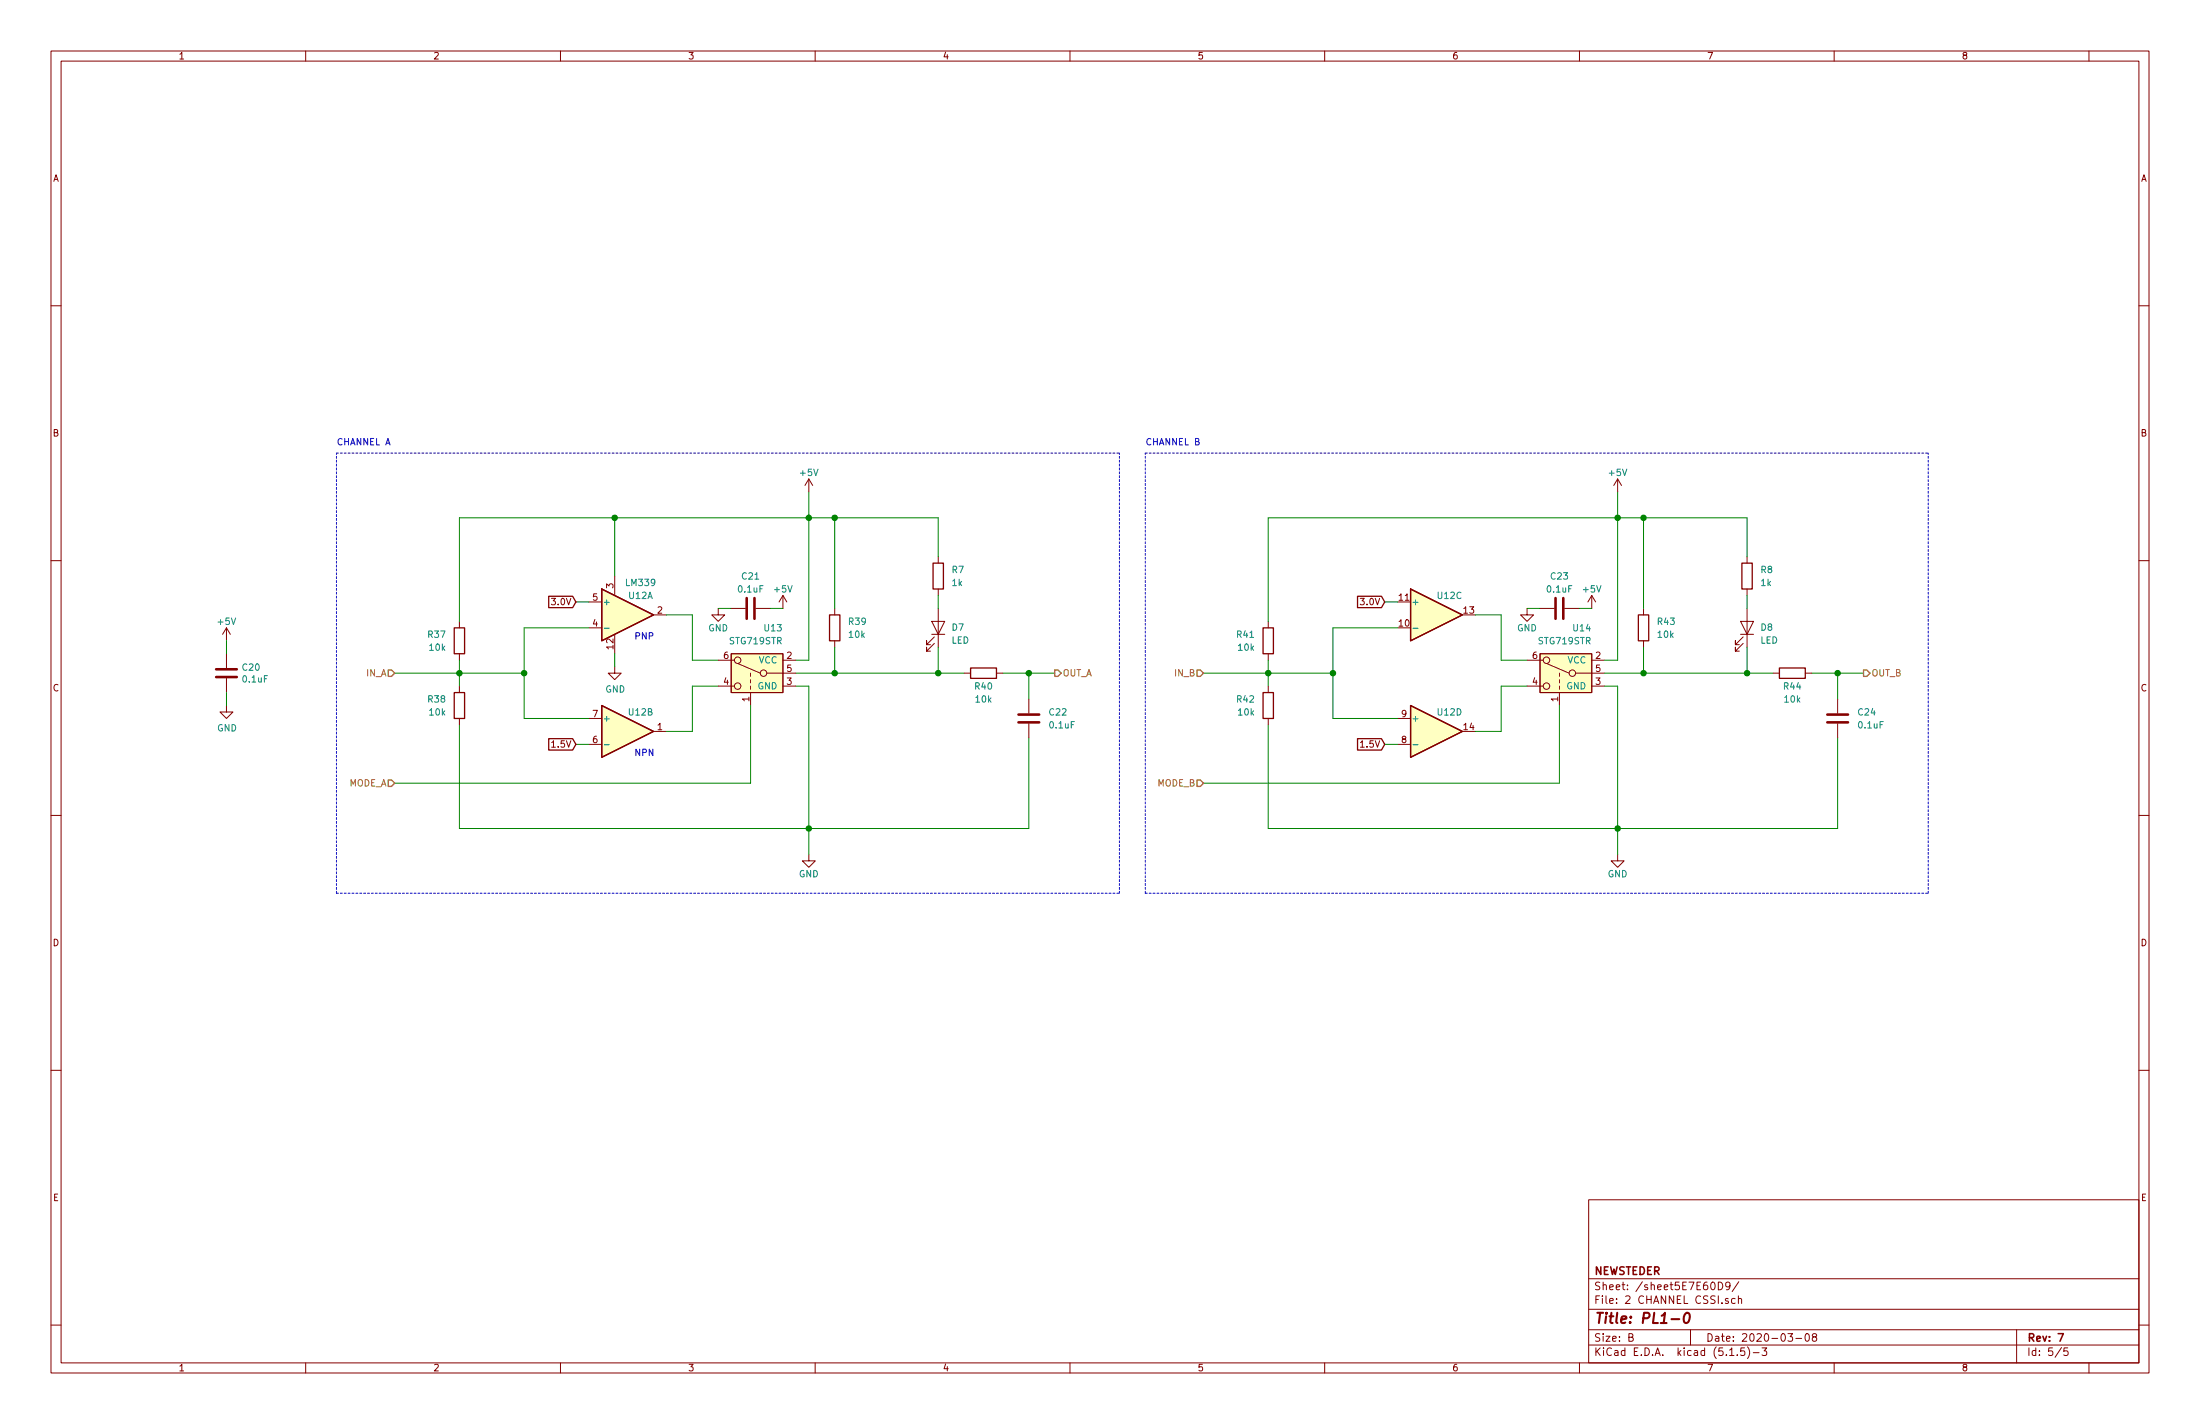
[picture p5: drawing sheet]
<svg xmlns="http://www.w3.org/2000/svg" width="432mm" height="279mm" viewBox="0 0 432 279" stroke-linecap="round" stroke-linejoin="round" font-family="sans-serif">
<g fill="none" stroke="#840000" stroke-width=".2">
<path d="M10 10h411.8v259.4h-411.8zM12 12h407.8v255.4h-407.8zM60 10v2M110 10v2M160 10v2M210 10v2M260 10v2M310 10v2M360 10v2M410 10v2M10 60h2M419.8 60h2"/>
<path d="M158.7 94l-.7 1.3M158.7 94v2.5M158.7 94l.8 1.3M317.5 94l-.8 1.3M317.5 94v2.5M317.5 94l.8 1.3M10 110h2M115.6 118.1h2.5M120.6 113v3.8M141 119.4v1.3h1.2l-1.2 1.2-1.3-1.2h1.3M143.5 119.4h2.8M148.3 119.4h2.8"/>
<path d="M153.7 116.8l-.8 1.3M153.7 116.8v2.6M153.7 116.8l.7 1.3M163.8 119.4v1.3M184.1 109.2v1.3M184.1 115.6v1.2M184.1 119.4v7.6M299.7 119.4v1.3h1.3l-1.3 1.2-1.3-1.2h1.3M302.3 119.4h2.8M307.1 119.4h2.8M312.4 116.8l-.7 1.3M312.4 116.8v2.6"/>
<path d="M312.4 116.8l.8 1.3M322.6 119.4v1.3M342.9 109.2v1.3M342.9 115.6v1.2M342.9 119.4v7.6M419.8 110h2M44.4 138.4v1.3h1.3l-1.3 1.3-1.2-1.3h1.2M44.4 123.2v2.5M44.4 128.3v2.8M44.4 133.1v2.8M44.4 123.2l-.7 1.3M44.4 123.2l.8 1.3"/>
<path d="M90.2 121.9v1.3M90.2 128.3v1.2M90.2 134.6v1.3M115.6 123.2h2.5M120.6 130.8v1.3h1.3l-1.3 1.3-1.2-1.3h1.2M120.6 124.5v3.8M128.3 120.7h2.5M141 129.5h3.1M141 134.6h3.1M143.5 128.3h10.2v7.6h-10.2zM144.8 130.2l4.4 1.9M147.3 132.1v.6"/>
<path d="M147.3 133.4v.6M147.3 134.6v.7M147.3 135.9v2.5M150.5 132.1h5.7M153.7 129.5h2.5M153.7 134.6h2.5M163.8 125.7v1.3M182.9 121.9h2.5l-1.3 2.6zM182.9 124.5h2.5M183.4 126.2l-1.5 1.6v-.8v.8h.7M183.4 125l-1.5 1.5v-.8v.8h.7M189.2 132.1h1.3"/>
<path d="M195.6 132.1h1.2M201.9 137.2v2.8M248.9 121.9v1.3M248.9 128.3v1.2M248.9 134.6v1.3M299.7 129.5h3.2M299.7 134.6h3.2M302.3 128.3h10.1v7.6h-10.1zM303.5 130.2l4.5 1.9M306.1 132.1v.6M306.1 133.4v.6M306.1 134.6v.7"/>
<path d="M306.1 135.9v2.5M309.2 132.1h5.8M312.4 129.5h2.6M312.4 134.6h2.6M322.6 125.7v1.3M341.6 121.9h2.6l-1.3 2.6zM341.6 124.5h2.6M342.1 126.2l-1.5 1.6v-.8v.8h.8M342.1 125l-1.5 1.5v-.8v.8h.8M348 132.1h1.2M354.3 132.1h1.3M360.7 137.2v2.8"/>
<path d="M10 160h2M90.2 141v1.2M115.6 146.1h2.5M115.6 141h2.5M128.3 143.5h2.5M201.9 142v2.8M248.9 141v1.2M274.3 146.1h2.6M274.3 141h2.6M360.7 142v2.8M419.8 160h2M158.7 167.6v1.3h1.3l-1.3 1.3-1.2-1.3h1.2"/>
<path d="M317.5 167.6v1.3h1.3l-1.3 1.3-1.3-1.3h1.3M10 210h2M419.8 210h2M311.8 235.4h108v32h-108zM10 260h2M311.8 256.9h108M311.8 250.9h108M335.9 251.7l.2-.1a.8 .8 0 0 1 .5 .7 .8 .8 0 0 1-.5 .8l-.2-.2-.1-.4zM337.3 251.6a.76 .76 0 0 1 .8 .7 .76 .76 0 0 1-.8 .8zM339.2 254.8h-.4l-.2 .2 .1 .2 .5 .1v.4h-.6M339.5 252.2l-.2 .3-.5-.1-.1-.2 .1-.6h.5l.2 .1a1.19 1.19 0 0 1-.2 1.3l-.5 .1M340.6 254.8h-.5l-.2 .2v.6l.2 .2 .5-.1"/>
<path d="M341.2 254.9l.2-.1h.4v1M341.2 254.3v1.5M341.3 251.5l-1.3 1.9M419.8 260h2M60 267.4v2M110 267.4v2M160 267.4v2M210 267.4v2M260 267.4v2M310 267.4v2M311.8 263.9h108M311.8 260.9h108"/>
<path d="M319.7 262.4l.7-.1 .1-.2-.1-.4h-.7v1.5h.6l.2-.2 .1-.3-.4-.3M331.8 260.9v3M339.5 266h.8M341 265.8v.2M342.4 264.5h-.7l-.1 .7 .2-.2 .5 .1 .2 .2-.1 .5-.2 .2-.6-.2M343 264.3a1.71 1.71 0 0 1 0 2.2M344.1 265.4h1.2M345.8 264.5h1l-.5 .5 .4 .2v.6l-.2 .2-.7-.2M350.9 261.7h.9l-.4 .6 .4 .1v.6l-.2 .2-.7-.2M352.5 262.6h1.1M354.4 261.8l.4-.1a.94 .94 0 0 1 0 1.5 .82 .82 0 0 1-.4-1.4zM356 262.3l-.3-.3 .1-.2 .2-.1h.4l.2 .3-.1 .2-.5 .1-.3 .3 .1 .4 .2 .2h.3l.3-.3-.1-.4-.2-.2"/>
<path d="M360 267.4v2M395.8 260.9v6.5M404.6 264.4l-1.2 1.9M405.8 264.5h-.7v.7l.2-.2 .5 .1 .1 .2-.1 .5-.2 .2-.5-.2M410 267.4v2"/>
<circle cx="144.8" cy="129.5" r=".63"/>
<circle cx="144.8" cy="134.6" r=".63"/>
<circle cx="149.9" cy="132.1" r=".63"/>
<circle cx="303.5" cy="134.6" r=".63"/>
<circle cx="303.5" cy="129.5" r=".63"/>
<circle cx="308.6" cy="132.1" r=".63"/>
</g>
<path d="M404 261.7h1l-.7 1.5" fill="none" stroke="#840000" stroke-width=".3"/>
<path d="M328.1 258.8h1.5M330.8 257.8a.46 .46 0 0 1 .5-.2 .46 .46 0 0 1 .3 .4v.8a.73 .73 0 0 1-.8 .8l-.2-.2a1.65 1.65 0 0 1 .2-1.6z" fill="none" stroke="#840000" stroke-width=".41"/>
<path d="M146.6 117.3v4.1M148.1 117.3v4.1M305.3 117.3v4.1M306.8 117.3v4.1M42.4 132.8h4.1M42.4 131.3h4.1M199.9 141.7h4.1M199.9 140.2h4.1M358.6 141.7h4.1M358.6 140.2h4.1" fill="none" stroke="#840000" stroke-width=".51"/>
<g fill="#ffffc2" stroke="#ffffc2" stroke-width=".2">
<path d="M143.5 128.3h10.2v7.6h-10.2z"/>
<path d="M276.9 138.4l10.1 5.1-10.1 5.1z"/>
<path d="M302.3 128.3h10.1v7.6h-10.1z"/>
<path d="M276.9 115.6l10.1 5.1-10.1 5z"/>
<path d="M118.1 138.4l10.2 5.1-10.2 5.1z"/>
<path d="M118.1 115.6l10.2 5.1-10.2 5z"/>
</g>
<g fill="none" stroke="#840000" stroke-width=".25">
<path d="M107.7 117h4.7l.6 1.1-.6 1.1h-4.7zM118.1 115.6l10.2 5.1-10.2 5zM183.1 110.5h2.1v5.1h-2.1zM266.4 117h4.7l.7 1.1-.7 1.1h-4.7zM276.9 115.6l10.1 5.1-10.1 5zM341.9 110.5h2v5.1h-2zM89.2 123.2h2v5.1h-2zM89.2 135.9h2v5.1h-2zM118.1 138.4l10.2 5.1-10.2 5.1zM162.8 120.7h2v5h-2zM190.5 131.1h5.1v2h-5.1zM247.9 135.9h2v5.1h-2z"/>
<path d="M247.9 123.2h2v5.1h-2zM276.9 138.4l10.1 5.1-10.1 5.1zM321.6 120.7h2v5h-2zM349.2 131.1h5.1v2h-5.1zM107.7 144.9h4.7l.6 1.2-.6 1.1h-4.7zM266.4 144.9h4.7l.7 1.2-.7 1.1h-4.7z"/>
</g>
<path d="M118.6 123.3h1M119.9 123.3l1.3 .4-1.3 .4M120.7 121.9v1M277.3 123.3h1M118.6 146.1h1M277.3 146.1h1" fill="none" stroke="#008484" stroke-width=".2"/>
<path d="M66 88.9h153.7M224.8 88.9h153.7M66 175.3h153.7M66 175.3v-86.4M219.7 175.3v-86.4M224.8 175.3v-86.4M224.8 175.3h153.7M378.5 175.3v-86.4" fill="none" stroke="#0000c2" stroke-width=".2" stroke-dasharray=".4 .4"/>
<g fill="none" stroke="#008400" stroke-width=".2">
<path d="M158.7 96.5v33h-2.5M317.5 96.5v33h-2.5M113 118.1h2.6M120.6 101.6v11.4M141 119.4h2.5M151.1 119.4h2.6M163.8 101.6v17.8M184.1 109.2v-7.6h-93.9v20.3M184.1 116.8v2.6M271.8 118.1h2.5M299.7 119.4h2.6M309.9 119.4h2.5"/>
<path d="M322.6 101.6v17.8M342.9 109.2v-7.6h-94v20.3M342.9 116.8v2.6M44.4 125.7v2.6M44.4 135.9v2.5M77.5 132.1h25.4M90.2 129.5v5.1M115.6 123.2h-12.7v17.8h12.7M120.6 128.3v2.5M130.8 120.7h5.1v8.8h5.1M141 134.6h-5.1v8.9h-5.1M147.3 138.4v15.3h-69.8"/>
<path d="M156.2 132.1h33M156.2 134.6h2.5v33M163.8 127v5.1M184.1 127v5.1M196.8 132.1h10.2M201.9 132.1v5.1M236.2 132.1h25.4M248.9 129.5v5.1M274.3 123.2h-12.7v17.8h12.7M289.6 120.7h5v8.8h5.1M299.7 134.6h-5.1v8.9h-5M306.1 138.4v15.3h-69.9"/>
<path d="M315 132.1h33M315 134.6h2.5v33M322.6 127v5.1M342.9 127v5.1M355.6 132.1h10.2M360.7 132.1v5.1M90.2 142.2v20.4h111.7v-17.8M113 146.1h2.6M248.9 142.2v20.4h111.8v-17.8M271.8 146.1h2.5"/>
</g>
<path d="M76.2 131.4h.6l.7 .7-.7 .6h-.6zM207 131.4h.6l.7 .7-.7 .6h-.6zM234.9 131.4h.7l.6 .7-.6 .6h-.7zM365.8 131.4h.6l.6 .7-.6 .6h-.6zM76.2 153h.6l.7 .7-.7 .6h-.6zM234.9 153h.7l.6 .7-.6 .6h-.7z" fill="none" stroke="#848400" stroke-width=".25"/>
<g fill="#008400" stroke="#008400" stroke-width=".25">
<circle cx="158.8" cy="101.6" r=".51"/>
<circle cx="248.9" cy="132.1" r=".51"/>
<circle cx="261.6" cy="132.1" r=".51"/>
<circle cx="342.9" cy="132.1" r=".51"/>
<circle cx="322.6" cy="132.1" r=".51"/>
<circle cx="322.6" cy="101.6" r=".51"/>
<circle cx="120.7" cy="101.6" r=".51"/>
<circle cx="163.8" cy="132.1" r=".51"/>
<circle cx="158.8" cy="162.6" r=".51"/>
<circle cx="317.5" cy="101.6" r=".51"/>
<circle cx="317.5" cy="162.6" r=".51"/>
<circle cx="90.2" cy="132.1" r=".51"/>
<circle cx="184.2" cy="132.1" r=".51"/>
<circle cx="102.9" cy="132.1" r=".51"/>
<circle cx="163.8" cy="101.6" r=".51"/>
<circle cx="201.9" cy="132.1" r=".51"/>
<circle cx="360.7" cy="132.1" r=".51"/>
</g>
<text font-size="2.8" fill="#840000" x="312.8" y="259.7">Title: PL1-0</text>
<g font-size="2.1" fill="#840000">
<text x="312.8" y="250.1">NEWSTEDER</text>
<text x="312.8" y="255.8">File: 2 CHANNEL CSSI.sch</text>
<text x="312.8" y="253.1">Sheet: /sheet5E7E60D9/</text>
<text x="312.8" y="263.2">Size: B</text>
<text x="334.8" y="263.2">Date: 2020-03-08</text>
<text x="397.8" y="263.2">Rev: 7</text>
<text x="312.8" y="266">KiCad E.D.A. kicad (5.1.5)-3</text>
<text x="397.8" y="266">Id: 5/5</text>
</g>
<g font-size="1.8" fill="#840000">
<text x="35" y="11.6">1</text>
<text x="85" y="11.6">2</text>
<text x="135" y="11.6">3</text>
<text x="185" y="11.6">4</text>
<text x="235" y="11.6">5</text>
<text x="285" y="11.6">6</text>
<text x="335" y="11.6">7</text>
<text x="385" y="11.6">8</text>
<text x="10.4" y="35.6">A</text>
<text x="420.2" y="35.6">A</text>
<text x="10.4" y="85.6">B</text>
<text x="420.2" y="85.6">B</text>
<text x="108.6" y="118.7">3.0V</text>
<text x="116.4" y="117.9">5</text>
<text x="120.4" y="115.4" transform="rotate(-90 120.4 115.4)">3</text>
<text x="267.4" y="118.7">3.0V</text>
<text x="274.6" y="117.9">11</text>
<text x="116.4" y="122.9">4</text>
<text x="129.1" y="120.4">2</text>
<text x="274.6" y="122.9">10</text>
<text x="287.3" y="120.4">13</text>
<text x="120.4" y="127.3" transform="rotate(-90 120.4 127.3)">12</text>
<text x="142.1" y="129.3">6</text>
<text x="154.5" y="129.3">2</text>
<text x="154.5" y="131.8">5</text>
<text x="300.8" y="129.3">6</text>
<text x="313.2" y="129.3">2</text>
<text x="313.2" y="131.8">5</text>
<text x="10.4" y="135.6">C</text>
<text x="142.1" y="134.4">4</text>
<text x="147.1" y="137.6" transform="rotate(-90 147.1 137.6)">1</text>
<text x="154.5" y="134.4">3</text>
<text x="300.8" y="134.4">4</text>
<text x="305.8" y="137.6" transform="rotate(-90 305.8 137.6)">1</text>
<text x="313.2" y="134.4">3</text>
<text x="420.2" y="135.6">C</text>
<text x="116.4" y="140.7">7</text>
<text x="129.1" y="143.3">1</text>
<text x="275.1" y="140.7">9</text>
<text x="287.3" y="143.3">14</text>
<text x="108.6" y="146.7">1.5V</text>
<text x="116.4" y="145.8">6</text>
<text x="267.4" y="146.7">1.5V</text>
<text x="275.1" y="145.8">8</text>
<text x="10.4" y="185.6">D</text>
<text x="420.2" y="185.6">D</text>
<text x="10.4" y="235.6">E</text>
<text x="420.2" y="235.6">E</text>
<text x="35" y="269">1</text>
<text x="85" y="269">2</text>
<text x="135" y="269">3</text>
<text x="185" y="269">4</text>
<text x="235" y="269">5</text>
<text x="285" y="269">6</text>
<text x="335" y="269">7</text>
<text x="385" y="269">8</text>
</g>
<g font-size="1.8" fill="#0000c2">
<text x="66" y="87.4">CHANNEL A</text>
<text x="224.8" y="87.4">CHANNEL B</text>
<text x="124.5" y="125.5">PNP</text>
<text x="124.5" y="148.3">NPN</text>
</g>
<g font-size="1.8" fill="#008484">
<text x="157.1" y="93.4">+5V</text>
<text x="315.9" y="93.4">+5V</text>
<text x="145.7" y="113.7">C21</text>
<text x="186.9" y="112.4">R7</text>
<text x="304.4" y="113.7">C23</text>
<text x="345.6" y="112.4">R8</text>
<text x="118.2" y="118.7">+</text>
<text x="121.3" y="119.2" transform="rotate(-90 121.3 119.2)">V+</text>
<text x="123" y="115">LM339</text>
<text x="123.5" y="117.5">U12A</text>
<text x="145" y="116.3">0.1uF</text>
<text x="152.1" y="116.3">+5V</text>
<text x="186.9" y="115">1k</text>
<text x="277" y="118.7">+</text>
<text x="282.2" y="117.5">U12C</text>
<text x="303.8" y="116.3">0.1uF</text>
<text x="310.8" y="116.3">+5V</text>
<text x="345.7" y="115">1k</text>
<text x="42.8" y="122.6">+5V</text>
<text x="84.1" y="125.1">R37</text>
<text x="139" y="123.9">GND</text>
<text x="150.1" y="123.9">U13</text>
<text x="166.6" y="122.6">R39</text>
<text x="166.7" y="125.1">10k</text>
<text x="186.9" y="123.7">D7</text>
<text x="242.8" y="125.1">R41</text>
<text x="297.8" y="123.9">GND</text>
<text x="308.8" y="123.9">U14</text>
<text x="325.4" y="122.6">R43</text>
<text x="325.5" y="125.1">10k</text>
<text x="345.6" y="123.7">D8</text>
<text x="47.7" y="131.6">C20</text>
<text x="84.4" y="127.7">10k</text>
<text x="143.3" y="126.4">STG719STR</text>
<text x="148.9" y="130.2">VCC</text>
<text x="186.7" y="126.3">LED</text>
<text x="243.1" y="127.7">10k</text>
<text x="302" y="126.4">STG719STR</text>
<text x="307.7" y="130.2">VCC</text>
<text x="345.5" y="126.3">LED</text>
<text x="47.8" y="133.9">0.1uF</text>
<text x="84.1" y="137.8">R38</text>
<text x="118.8" y="135.9">GND</text>
<text x="148.7" y="135.3">GND</text>
<text x="191.4" y="135.3">R40</text>
<text x="191.6" y="137.8">10k</text>
<text x="242.8" y="137.8">R42</text>
<text x="307.5" y="135.3">GND</text>
<text x="350.2" y="135.3">R44</text>
<text x="350.3" y="137.8">10k</text>
<text x="42.6" y="143.5">GND</text>
<text x="84.4" y="140.4">10k</text>
<text x="118.2" y="141.6">+</text>
<text x="123.5" y="140.4">U12B</text>
<text x="206" y="140.4">C22</text>
<text x="206.1" y="142.9">0.1uF</text>
<text x="243.1" y="140.4">10k</text>
<text x="277" y="141.6">+</text>
<text x="282.2" y="140.4">U12D</text>
<text x="364.8" y="140.4">C24</text>
<text x="364.9" y="142.9">0.1uF</text>
<text x="156.8" y="172.1">GND</text>
<text x="315.5" y="172.1">GND</text>
</g>
<g font-size="1.8" fill="#848400">
<text x="71.9" y="132.7">IN_A</text>
<text x="208.5" y="132.7">OUT_A</text>
<text x="230.7" y="132.7">IN_B</text>
<text x="367.3" y="132.7">OUT_B</text>
<text x="68.4" y="154.3">MODE_A</text>
<text x="227.1" y="154.3">MODE_B</text>
</g>
</svg>
